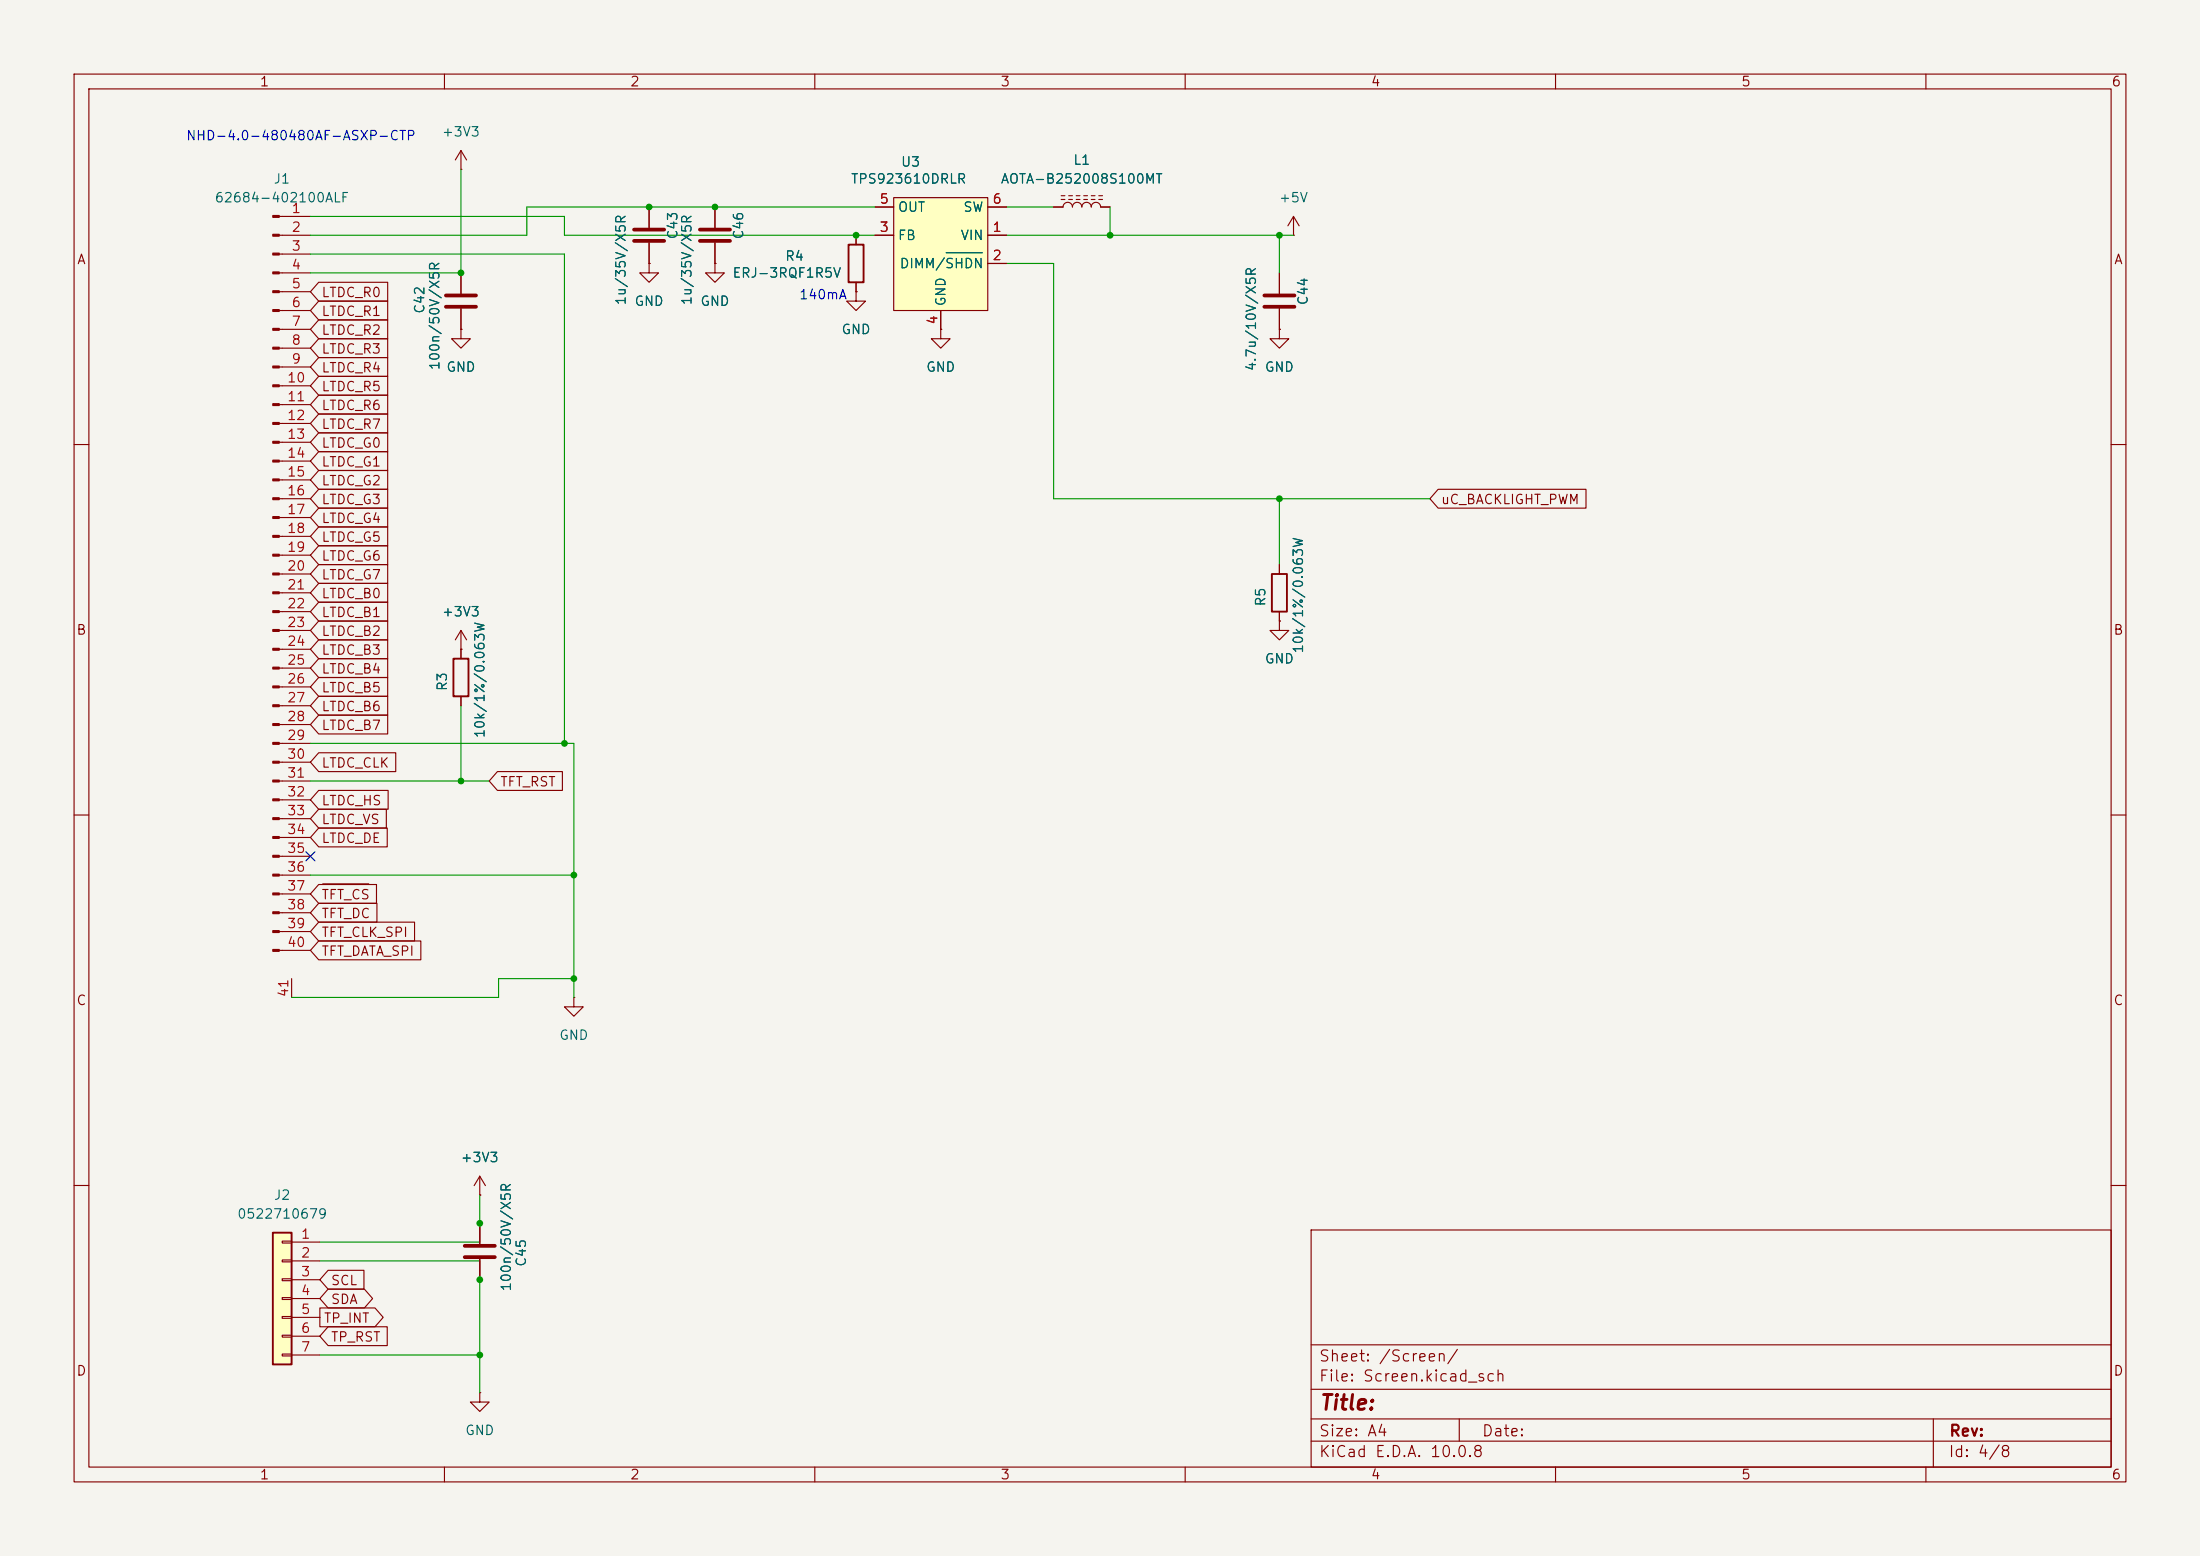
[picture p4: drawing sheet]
<svg xmlns="http://www.w3.org/2000/svg" width="297mm" height="210mm" viewBox="0 0 297 210" stroke-linecap="round" stroke-linejoin="round" font-family="sans-serif">
<path d="M0 0h297v210h-297z" fill="#f5f4ef" stroke="#f5f4ef" stroke-width=".14"/>
<g fill="none" stroke="#840000" stroke-width=".15">
<path d="M10 10h277v190h-277zM12 12h273v186h-273zM60 10v2M110 10v2M160 10v2M210 10v2M260 10v2M62.2 22.9h.1M62.2 20.3l-.7 1.3M62.2 20.3l.8 1.3M62.2 20.3v2.6M10 60h2"/>
<path d="M285 60h2M10 110h2M285 110h2M10 160h2M177 166h108v32h-108zM285 160h2M60 198v2M64.8 188v1.2h-1.3l1.3 1.3 1.2-1.3h-1.2M64.8 188h.1M110 198v2M160 198v2M177 194.5h108"/>
<path d="M177 191.5h108M177 187.5h108M177 181.5h108M197 191.5v3M210 198v2M260 198v2M261 191.5v6.5"/>
</g>
<path d="M120.6 26.7h12.7v15.2h-12.7z" fill="#ffffc2"/>
<g fill="none" stroke="#840000" stroke-width=".15">
<path d="M37.7 31.8h4.2M37.7 29.2h4.2M37.7 34.3h4.2M37.7 36.8h4.2M37.7 39.4h4.2M62.2 36.8v2.8M87.6 35.6v1.2h-1.2l1.2 1.3 1.3-1.3h-1.3M87.6 35.6h.1M87.6 27.9v2.8M87.6 32.8v2.8M96.5 35.6v1.2h-1.3l1.3 1.3 1.3-1.3h-1.3M96.5 35.6h.1"/>
<path d="M115.6 39.4v1.2h-1.3l1.3 1.3 1.2-1.3h-1.2M115.6 39.4h.1M118.1 31.8h2.5M118.1 27.9h2.5M120.6 26.7h12.7v15.2h-12.7zM133.3 31.8h2.6M133.3 35.6h2.6M133.3 27.9h2.6M172.7 36.8v2.8M174.6 31.8h.1M174.6 29.2l-.7 1.3M174.6 29.2l.8 1.3"/>
<path d="M174.6 29.2v2.6M37.7 41.9h4.2M37.7 44.5h4.2M37.7 47h4.2M37.7 49.5h4.2M37.7 52.1h4.2M37.7 54.6h4.2M37.7 57.2h4.2M37.7 59.7h4.2M62.2 44.5v1.2h1.3l-1.3 1.3-1.2-1.3h1.2M62.2 44.5h.1M62.2 41.7v2.8"/>
<path d="M127 41.9v2.6M172.7 44.5v1.2h-1.3l1.3 1.3 1.3-1.3h-1.3M172.7 44.5h.1M172.7 41.7v2.8M37.7 62.2h4.2M37.7 64.8h4.2M37.7 67.3h4.2M37.7 69.9h4.2M37.7 72.4h4.2M37.7 74.9h4.2M37.7 77.5h4.2M172.7 76.2v1.3"/>
<path d="M37.7 80h4.2M37.7 82.6h4.2M37.7 85.1h4.2M37.7 87.6h4.2M37.7 90.2h4.2M37.7 92.7h4.2M37.7 95.3h4.2M37.7 97.8h4.2M62.2 87.6h.1M62.2 85.1l-.7 1.3M62.2 85.1l.8 1.3M62.2 85.1v3.8"/>
<path d="M62.2 94v1.3M172.7 83.8v1.3h-1.3l1.3 1.3 1.3-1.3h-1.3M172.7 83.8h.1M172.7 82.6v1.2M37.7 100.3h4.2M37.7 102.9h4.2M37.7 105.4h4.2M37.7 108h4.2M37.7 110.5h4.2M37.7 113h4.2M37.7 115.6h4.2M37.7 118.1h4.2"/>
<path d="M37.7 120.7h4.2M37.7 123.2h4.2M37.7 125.7h4.2M37.7 128.3h4.2M39.4 132.1v2.5M77.5 134.6v1.3h-1.3l1.3 1.3 1.2-1.3h-1.2M77.5 134.6h.1M64.8 158.8v2.5M64.8 158.8l-.8 1.2M64.8 158.8l.7 1.2M64.8 161.3h.1M64.8 165.1v2.8"/>
<path d="M64.8 169.9v2.8"/>
</g>
<path d="M127.7 34.1h4.9" fill="none" stroke="#006464" stroke-width=".15"/>
<path d="M60.2 39.9h4.1M85.6 31h4.1M85.6 32.5h4.1M170.7 39.9h4.1M60.2 41.4h4.1M170.7 41.4h4.1M62.7 169.7h4.1M62.7 168.1h4.1" fill="none" stroke="#840000" stroke-width=".51"/>
<g fill="#840000" stroke="#840000" stroke-width=".15">
<path d="M36.8 29.1h.9v.2h-.9z"/>
<path d="M36.8 31.6h.9v.3h-.9z"/>
<path d="M36.8 34.2h.9v.2h-.9z"/>
<path d="M36.8 36.7h.9v.3h-.9z"/>
<path d="M36.8 39.2h.9v.3h-.9z"/>
<path d="M36.8 41.8h.9v.2h-.9z"/>
<path d="M36.8 44.3h.9v.3h-.9z"/>
<path d="M36.8 46.9h.9v.2h-.9z"/>
<path d="M36.8 49.4h.9v.3h-.9z"/>
<path d="M36.8 51.9h.9v.3h-.9z"/>
<path d="M36.8 54.5h.9v.2h-.9z"/>
<path d="M36.8 57h.9v.3h-.9z"/>
<path d="M36.8 59.6h.9v.2h-.9z"/>
<path d="M36.8 62.1h.9v.3h-.9z"/>
<path d="M36.8 64.6h.9v.3h-.9z"/>
<path d="M36.8 67.2h.9v.2h-.9z"/>
<path d="M36.8 69.7h.9v.3h-.9z"/>
<path d="M36.8 72.3h.9v.2h-.9z"/>
<path d="M36.8 74.8h.9v.3h-.9z"/>
<path d="M36.8 77.3h.9v.3h-.9z"/>
<path d="M36.8 79.9h.9v.2h-.9z"/>
<path d="M36.8 82.4h.9v.3h-.9z"/>
<path d="M36.8 85h.9v.2h-.9z"/>
<path d="M36.8 87.5h.9v.3h-.9z"/>
<path d="M36.8 90h.9v.3h-.9z"/>
<path d="M36.8 92.6h.9v.2h-.9z"/>
<path d="M36.8 95.1h.9v.3h-.9z"/>
<path d="M36.8 97.7h.9v.2h-.9z"/>
<path d="M36.8 100.2h.9v.3h-.9z"/>
<path d="M36.8 102.7h.9v.3h-.9z"/>
<path d="M36.8 105.3h.9v.2h-.9z"/>
<path d="M36.8 107.8h.9v.3h-.9z"/>
<path d="M36.8 110.4h.9v.2h-.9z"/>
<path d="M36.8 112.9h.9v.3h-.9z"/>
<path d="M36.8 115.4h.9v.3h-.9z"/>
<path d="M36.8 118h.9v.2h-.9z"/>
<path d="M36.8 120.5h.9v.3h-.9z"/>
<path d="M36.8 123.1h.9v.2h-.9z"/>
<path d="M36.8 125.6h.9v.3h-.9z"/>
<path d="M36.8 128.1h.9v.3h-.9z"/>
</g>
<path d="M171.7 77.5h2v5.1h-2zM61.2 88.9h2v5.1h-2z" fill="none" stroke="#840000" stroke-width=".25"/>
<path d="M36.8 166.4h2.6v17.8h-2.6z" fill="#ffffc2"/>
<path d="M114.6 33h2v5.1h-2zM36.8 166.4h2.6v17.8h-2.6z" fill="none" stroke="#840000" stroke-width=".25"/>
<g fill="none" stroke="#840000" stroke-width=".15">
<path d="M43 38.1h9.3v2.5h-9.3l-1.1-1.2zM62.2 36.8v2.8M87.6 35.6h.1M87.6 27.9v2.8M87.6 32.8v2.8M96.5 35.6h.1M96.5 27.9v2.8M96.5 32.8v2.8M115.6 39.4h.1M115.6 31.8v1.2M115.6 38.1v1.3M118.1 27.9h2.5"/>
<path d="M118.1 31.8h2.5M133.3 27.9h2.6M133.3 31.8h2.6M133.3 35.6h2.6M142.2 27.9h1.3a.64 .64 0 0 1 .6-.6 .64 .64 0 0 1 .7 .6 .64 .64 0 0 1 .6-.6 .64 .64 0 0 1 .6 .6 .64 .64 0 0 1 .7-.6 .64 .64 0 0 1 .6 .6 .64 .64 0 0 1 .7-.6 .64 .64 0 0 1 .6 .6h1.3M143.3 26.9h.5M143.3 26.4h.5M144.3 26.9h.5M144.3 26.4h.5M145.3 26.9h.5M145.3 26.4h.5M146.3 26.9h.5"/>
<path d="M146.3 26.4h.5M147.3 26.9h.5M147.3 26.4h.5M148.3 26.9h.5M148.3 26.4h.5M172.7 36.8v2.8M43 48.3h9.3v2.5h-9.3l-1.1-1.3zM43 45.7h9.3v2.6h-9.3l-1.1-1.3zM43 40.6h9.3v2.6h-9.3l-1.1-1.3zM43 43.2h9.3v2.5h-9.3l-1.1-1.2zM43 50.8h9.3v2.5h-9.3l-1.1-1.2zM43 55.9h9.3v2.5h-9.3l-1.1-1.2z"/>
<path d="M43 58.4h9.3v2.6h-9.3l-1.1-1.3zM43 53.3h9.3v2.6h-9.3l-1.1-1.3zM62.2 44.5h.1M62.2 41.7v2.8M127 44.5v1.2h-1.3l1.3 1.3 1.3-1.3h-1.3M127 44.5h.1M127 41.9v2.6M172.7 44.5h.1M172.7 41.7v2.8M43 76.2h9.3v2.5h-9.3l-1.1-1.2zM43 63.5h9.3v2.5h-9.3l-1.1-1.2zM43 61h9.3v2.5h-9.3l-1.1-1.3z"/>
<path d="M43 66h9.3v2.6h-9.3l-1.1-1.3zM43 78.7h9.3v2.6h-9.3l-1.1-1.3zM43 71.1h9.3v2.6h-9.3l-1.1-1.3zM43 68.6h9.3v2.5h-9.3l-1.1-1.2zM43 73.7h9.3v2.5h-9.3l-1.1-1.3zM172.7 76.2v1.3M194.2 66h19.9v2.6h-19.9l-1.2-1.3zM43 83.8h9.3v2.6h-9.3l-1.1-1.3zM43 81.3h9.3v2.5h-9.3l-1.1-1.2zM43 91.4h9.3v2.6h-9.3l-1.1-1.3zM43 94h9.3v2.5h-9.3l-1.1-1.2zM43 96.5h9.3v2.6h-9.3l-1.1-1.3z"/>
<path d="M43 86.4h9.3v2.5h-9.3l-1.1-1.3zM43 88.9h9.3v2.5h-9.3l-1.1-1.2zM62.2 87.6h.1M62.2 87.6v1.3M62.2 94v1.3M172.7 83.8h.1M172.7 82.6v1.2M43 101.6h10.4v2.5h-10.4l-1.1-1.2zM43 119.4h7.8v2.5h-7.8l-1.1-1.2zM43 109.2h9.2v2.6h-9.2l-1.1-1.3zM43 111.8h9.3v2.5h-9.3l-1.1-1.3zM43 106.7h9.4v2.5h-9.4l-1.1-1.2z"/>
<path d="M43.6 119.3h6.2M67.2 104.1h8.7v2.6h-8.7l-1.2-1.3zM43 127h13.8v2.5h-13.8l-1.1-1.2zM43 124.5h13v2.5h-13l-1.1-1.3zM43 121.9h7.9v2.6h-7.9l-1.1-1.3zM38.1 167.5h1.3v.3h-1.3zM38.1 170.1h1.3v.2h-1.3zM38.1 172.6h1.3v.2h-1.3zM38.1 175.1h1.3v.3h-1.3zM38.1 177.7h1.3v.2h-1.3zM39.4 167.6h3.8M39.4 170.2h3.8"/>
<path d="M39.4 172.7h3.8M39.4 175.3h3.8M39.4 177.8h3.8M43.2 176.5h7.4l1.1 1.3-1.1 1.3h-7.4zM44.3 179.1h8v2.5h-8l-1.1-1.3zM44.3 174h4.9l1.1 1.3-1.1 1.2h-4.9l-1.1-1.2zM44.3 171.4h4.8v2.6h-4.8l-1.1-1.3zM64.8 161.3h.1M64.8 165.1v2.8M64.8 169.9v2.8M38.1 180.2h1.3v.3h-1.3zM38.1 182.8h1.3v.2h-1.3z"/>
<path d="M39.4 180.3h3.8M39.4 182.9h3.8"/>
</g>
<path d="M94.5 31h4.1M94.5 32.5h4.1" fill="none" stroke="#840000" stroke-width=".51"/>
<g fill="none" stroke="#009600" stroke-width=".15">
<path d="M41.9 29.2h34.3v2.6h41.9M41.9 34.3h34.3v66M62.2 22.9v13.9h-20.3M118.1 27.9h-47v3.9h-29.2M135.9 27.9h6.3M135.9 35.6h6.3v31.7h50.8M135.9 31.8h38.7M149.9 27.9v3.9M172.7 31.8v5M172.7 67.3v8.9M62.2 95.3v10.1M41.9 118.1h35.6"/>
<path d="M41.9 100.3h35.6v34.3M41.9 105.4h24.1M77.5 132.1h-10.2v2.5h-27.9M43.2 170.2h21.6v17.8M64.8 161.3v6.3h-21.6M43.2 182.9h21.6"/>
</g>
<path d="M41.3 115l1.2 1.2M42.5 115l-1.2 1.2" fill="none" stroke="#000084" stroke-width=".15"/>
<path d="M127.7 34.1h4.9" fill="none" stroke="#006464" stroke-width=".15"/>
<g fill="#009600">
<circle cx="62.2" cy="105.4" r=".46"/>
<circle cx="76.2" cy="100.3" r=".46"/>
<circle cx="87.6" cy="27.9" r=".46"/>
<circle cx="96.5" cy="27.9" r=".46"/>
<circle cx="62.2" cy="36.8" r=".46"/>
<circle cx="77.5" cy="132.1" r=".46"/>
<circle cx="77.5" cy="118.1" r=".46"/>
<circle cx="64.8" cy="182.9" r=".46"/>
<circle cx="64.8" cy="172.7" r=".46"/>
<circle cx="64.8" cy="165.1" r=".46"/>
<circle cx="149.9" cy="31.8" r=".46"/>
<circle cx="115.6" cy="31.8" r=".46"/>
<circle cx="172.7" cy="67.3" r=".46"/>
<circle cx="172.7" cy="31.8" r=".46"/>
</g>
<text font-size="2" fill="#840000" x="178" y="190.8">Title:</text>
<g font-size="1.5" fill="#840000">
<text x="178" y="184.1">Sheet: /Screen/</text>
<text x="178" y="186.8">File: Screen.kicad_sch</text>
<text x="178" y="197">KiCad E.D.A. 10.0.8</text>
<text x="178" y="194.2">Size: A4</text>
<text x="200" y="194.2">Date:</text>
<text x="263" y="197">Id: 4/8</text>
<text x="263" y="194.2">Rev:</text>
</g>
<g font-size="1.3" fill="#840000">
<text x="35" y="12">1</text>
<text x="85" y="12">2</text>
<text x="135" y="12">3</text>
<text x="185" y="12">4</text>
<text x="235" y="12">5</text>
<text x="285" y="12">6</text>
<text x="10.3" y="36">A</text>
<text x="285.3" y="36">A</text>
<text x="43.3" y="40.4">LTDC_R0</text>
<text x="43.3" y="43">LTDC_R1</text>
<text x="43.3" y="45.5">LTDC_R2</text>
<text x="43.3" y="50.6">LTDC_R4</text>
<text x="43.3" y="48">LTDC_R3</text>
<text x="43.3" y="53.1">LTDC_R5</text>
<text x="43.3" y="58.2">LTDC_R7</text>
<text x="43.3" y="55.7">LTDC_R6</text>
<text x="43.3" y="65.8">LTDC_G2</text>
<text x="43.3" y="63.3">LTDC_G1</text>
<text x="43.3" y="60.7">LTDC_G0</text>
<text x="43.3" y="68.4">LTDC_G3</text>
<text x="43.3" y="70.9">LTDC_G4</text>
<text x="194.4" y="68.4">uC_BACKLIGHT_PWM</text>
<text x="43.3" y="73.4">LTDC_G5</text>
<text x="43.3" y="76">LTDC_G6</text>
<text x="43.3" y="78.5">LTDC_G7</text>
<text x="43.3" y="83.6">LTDC_B1</text>
<text x="43.3" y="81.1">LTDC_B0</text>
<text x="10.2" y="86">B</text>
<text x="43.3" y="86.1">LTDC_B2</text>
<text x="43.3" y="88.7">LTDC_B3</text>
<text x="285.2" y="86">B</text>
<text x="43.3" y="93.8">LTDC_B5</text>
<text x="43.3" y="91.2">LTDC_B4</text>
<text x="43.3" y="96.3">LTDC_B6</text>
<text x="43.3" y="98.8">LTDC_B7</text>
<text x="43.3" y="103.9">LTDC_CLK</text>
<text x="67.4" y="106.5">TFT_RST</text>
<text x="43.3" y="111.5">LTDC_VS</text>
<text x="43.3" y="109">LTDC_HS</text>
<text x="43.3" y="114.1">LTDC_DE</text>
<text x="43.3" y="121.7">TFT_CS</text>
<text x="43.3" y="124.2">TFT_DC</text>
<text x="43.3" y="129.3">TFT_DATA_SPI</text>
<text x="43.3" y="126.8">TFT_CLK_SPI</text>
<text x="10.2" y="136">C</text>
<text x="285.2" y="136">C</text>
<text x="44.6" y="173.8">SCL</text>
<text x="43.6" y="178.9">TP_INT</text>
<text x="44.6" y="176.3">SDA</text>
<text x="10.2" y="186">D</text>
<text x="44.6" y="181.4">TP_RST</text>
<text x="285.2" y="186">D</text>
<text x="35" y="200">1</text>
<text x="85" y="200">2</text>
<text x="135" y="200">3</text>
<text x="185" y="200">4</text>
<text x="235" y="200">5</text>
<text x="285" y="200">6</text>
</g>
<g font-size="1.3" fill="#0000c2">
<text x="25" y="19.3">NHD-4.0-480480AF-ASXP-CTP</text>
<text x="107.8" y="40.7">140mA</text>
</g>
<g font-size="1.3" fill="#006464">
<text x="59.6" y="18.7">+3V3</text>
<text x="121.5" y="22.8">U3</text>
<text x="144.8" y="22.6">L1</text>
<text x="28.9" y="27.6">62684-402100ALF</text>
<text x="36.8" y="25.1">J1</text>
<text x="114.8" y="25.1">TPS923610DRLR</text>
<text x="121.1" y="28.9">OUT</text>
<text x="130" y="28.9">SW</text>
<text x="135" y="25.1">AOTA-B252008S100MT</text>
<text x="172.6" y="27.6">+5V</text>
<text x="91.8" y="32.4" transform="rotate(-90 91.8 32.4)">C43</text>
<text x="100.7" y="32.4" transform="rotate(-90 100.7 32.4)">C46</text>
<text x="105.9" y="35.5">R4</text>
<text x="121.1" y="32.7">FB</text>
<text x="129.6" y="32.7">VIN</text>
<text x="84.8" y="41.3" transform="rotate(-90 84.8 41.3)">1u/35V/X5R</text>
<text x="85.6" y="41.6">GND</text>
<text x="93.7" y="41.3" transform="rotate(-90 93.7 41.3)">1u/35V/X5R</text>
<text x="94.5" y="41.6">GND</text>
<text x="98.8" y="37.8">ERJ-3RQF1R5V</text>
<text x="121.4" y="36.5">DIMM/SHDN</text>
<text x="128" y="41.4" transform="rotate(-90 128 41.4)">GND</text>
<text x="176.9" y="41.3" transform="rotate(-90 176.9 41.3)">C44</text>
<text x="57.6" y="42.4" transform="rotate(-90 57.6 42.4)">C42</text>
<text x="113.5" y="45.4">GND</text>
<text x="59.6" y="50.1" transform="rotate(-90 59.6 50.1)">100n/50V/X5R</text>
<text x="60.2" y="50.5">GND</text>
<text x="124.9" y="50.5">GND</text>
<text x="169.9" y="50.2" transform="rotate(-90 169.9 50.2)">4.7u/10V/X5R</text>
<text x="170.7" y="50.5">GND</text>
<text x="59.6" y="83.5">+3V3</text>
<text x="171.1" y="81.9" transform="rotate(-90 171.1 81.9)">R5</text>
<text x="170.7" y="89.9">GND</text>
<text x="176.2" y="88.3" transform="rotate(-90 176.2 88.3)">10k/1%/0.063W</text>
<text x="60.7" y="93.4" transform="rotate(-90 60.7 93.4)">R3</text>
<text x="65.7" y="99.7" transform="rotate(-90 65.7 99.7)">10k/1%/0.063W</text>
<text x="75.4" y="140.7">GND</text>
<text x="62.1" y="157.2">+3V3</text>
<text x="31.9" y="164.8">0522710679</text>
<text x="36.9" y="162.3">J2</text>
<text x="71.3" y="171.1" transform="rotate(-90 71.3 171.1)">C45</text>
<text x="69.3" y="174.4" transform="rotate(-90 69.3 174.4)">100n/50V/X5R</text>
<text x="62.7" y="194">GND</text>
</g>
<g font-size="1.3" fill="#a90000">
<text x="39.3" y="29.1">1</text>
<text x="118.6" y="27.8">5</text>
<text x="133.9" y="27.8">6</text>
<text x="39.3" y="31.6">2</text>
<text x="39.3" y="34.2">3</text>
<text x="118.6" y="31.6">3</text>
<text x="133.9" y="31.6">1</text>
<text x="133.9" y="35.4">2</text>
<text x="39.3" y="36.7">4</text>
<text x="39.3" y="39.2">5</text>
<text x="39.3" y="41.8">6</text>
<text x="39.3" y="44.3">7</text>
<text x="39.3" y="46.9">8</text>
<text x="126.9" y="43.9" transform="rotate(-90 126.9 43.9)">4</text>
<text x="38.7" y="51.9">10</text>
<text x="39.3" y="49.4">9</text>
<text x="38.7" y="54.5">11</text>
<text x="38.7" y="57">12</text>
<text x="38.7" y="59.6">13</text>
<text x="38.7" y="62.1">14</text>
<text x="38.7" y="64.6">15</text>
<text x="38.7" y="67.2">16</text>
<text x="38.7" y="69.7">17</text>
<text x="38.7" y="72.3">18</text>
<text x="38.7" y="74.8">19</text>
<text x="38.7" y="77.3">20</text>
<text x="38.7" y="79.9">21</text>
<text x="38.7" y="82.4">22</text>
<text x="38.7" y="85">23</text>
<text x="38.7" y="87.5">24</text>
<text x="38.7" y="90">25</text>
<text x="38.7" y="92.6">26</text>
<text x="38.7" y="95.1">27</text>
<text x="38.7" y="97.7">28</text>
<text x="38.7" y="100.2">29</text>
<text x="38.7" y="102.7">30</text>
<text x="38.7" y="105.3">31</text>
<text x="38.7" y="107.8">32</text>
<text x="38.7" y="110.4">33</text>
<text x="38.7" y="112.9">34</text>
<text x="38.7" y="115.4">35</text>
<text x="38.7" y="118">36</text>
<text x="38.7" y="120.5">37</text>
<text x="38.7" y="123.1">38</text>
<text x="38.7" y="125.6">39</text>
<text x="38.7" y="128.1">40</text>
<text x="39.2" y="134.7" transform="rotate(-90 39.2 134.7)">41</text>
<text x="40.5" y="167.5">1</text>
<text x="40.5" y="170">2</text>
<text x="40.5" y="172.6">3</text>
<text x="40.5" y="175.1">4</text>
<text x="40.5" y="177.7">5</text>
<text x="40.5" y="180.2">6</text>
<text x="40.5" y="182.7">7</text>
</g>
</svg>
